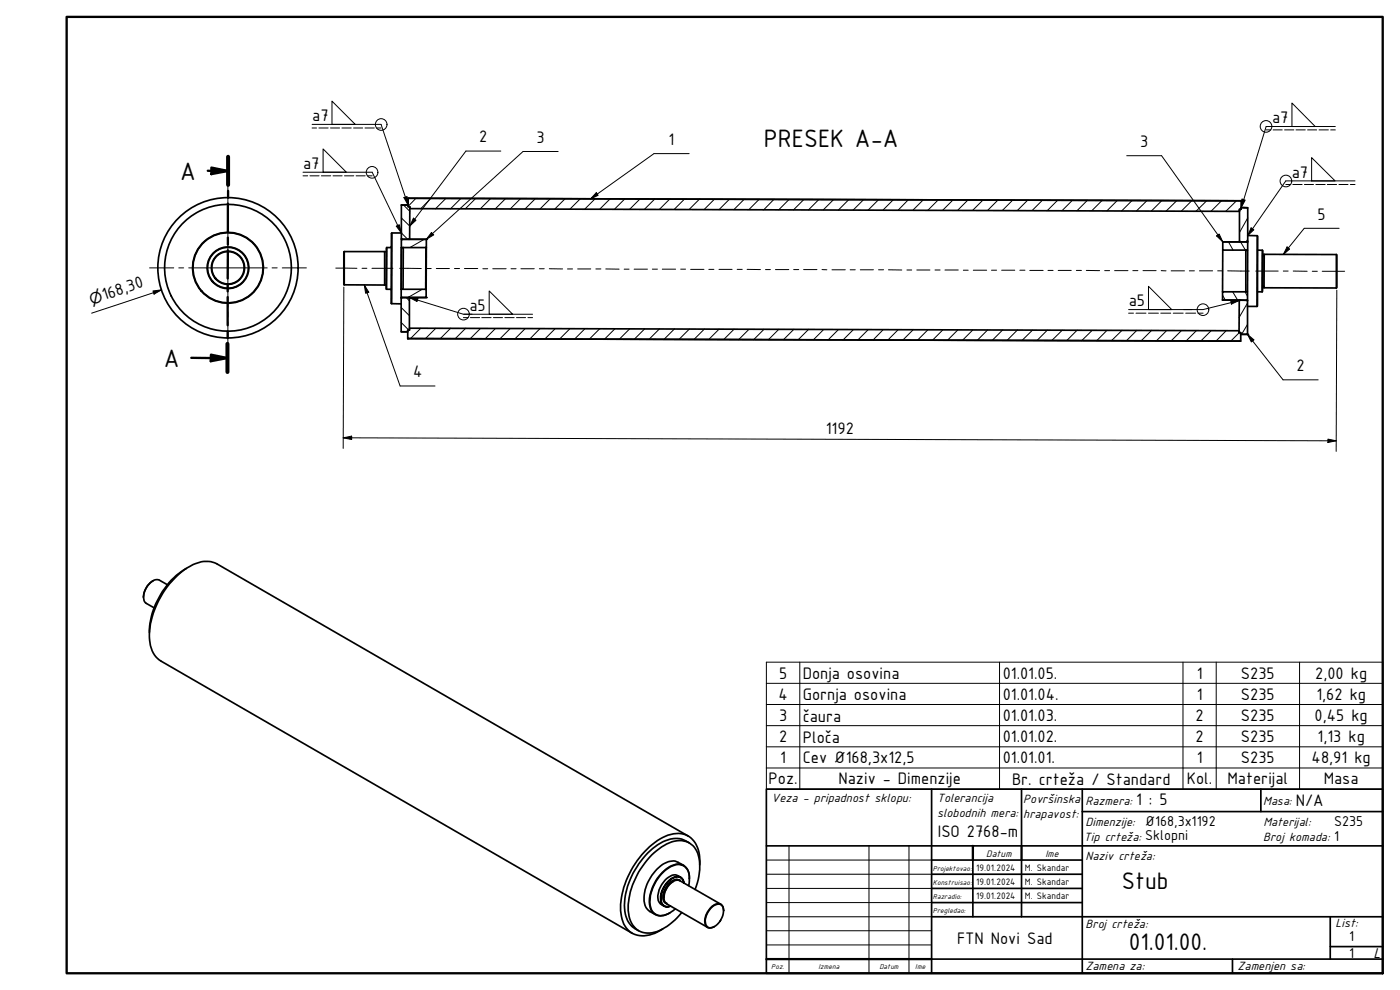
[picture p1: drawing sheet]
<svg xmlns="http://www.w3.org/2000/svg" width="420mm" height="297mm" viewBox="0 0 420 297" stroke-linecap="round" stroke-linejoin="round" font-family="sans-serif">
<!-- layer: Hatch (ISO) -->
<g fill="none" stroke="#000" stroke-width=".3">
<path d="M124.8 59.5l-2.3 2.4M129.3 59.5l-3.1 3.2M133.8 59.5l-3.1 3.2M138.3 59.5l-3.1 3.2M142.7 59.5l-3.1 3.2M147.3 59.5l-3.2 3.2M151.7 59.6l-3.1 3.1M156.2 59.6l-3.1 3.1M160.7 59.6l-3.2 3.1M165.2 59.6l-3.1 3.1M169.6 59.6l-3.1 3.1M174.1 59.7l-3.1 3.1"/>
<path d="M178.6 59.7l-3.1 3.1M183.1 59.7l-3.1 3.1M187.5 59.7l-3.1 3.1M192 59.7l-3.1 3.2M196.5 59.7l-3.1 3.2M201 59.7l-3.1 3.2M205.4 59.7l-3.1 3.2M209.9 59.7l-3.1 3.2M214.4 59.8l-3.1 3.1M218.9 59.8l-3.1 3.1M223.3 59.8l-3.1 3.1M227.8 59.8l-3.1 3.1"/>
<path d="M232.3 59.8l-3.1 3.2M236.8 59.9l-3.1 3.1M241.2 59.9l-3.1 3.1M245.7 59.9l-3.1 3.1M250.2 59.9l-3.1 3.1M254.7 59.9l-3.1 3.1M259.1 59.9l-3.1 3.1M263.7 59.9l-3.2 3.1M268.1 59.9l-3.1 3.1M272.6 59.9l-3.1 3.2M277.1 60l-3.2 3.1M281.6 60l-3.2 3.1"/>
<path d="M286 60l-3.1 3.1M290.5 60l-3.1 3.1M120.5 69.9l1.9 1.9M120.5 65.4l2.5 2.5M121 71.8l-.5 .3M121.1 61.5l1.9 1.9M127.3 71.8l-4.3 2.5M295 60.1l-3.2 3.1M299.5 60.1l-3.1 3.1M303.9 60.1l-3.1 3.1M308.4 60.1l-3.1 3.1M312.9 60.1l-3.1 3.1"/>
<path d="M317.4 60.1l-3.1 3.1M321.8 60.1l-3.1 3.1M326.3 60.1l-3.1 3.1M330.8 60.1l-3.1 3.1M335.3 60.2l-3.1 3.1M339.7 60.2l-3.1 3.1M344.2 60.2l-3.1 3.1M348.7 60.2l-3.1 3.1M353.2 60.2l-3.2 3.1M357.6 60.2l-3.1 3.2M362.1 60.2l-3.1 3.2M366.6 60.2l-3.1 3.2"/>
<path d="M368.7 72.6l1.4 2.4M371.1 60.2l-3.2 3.2M372.3 62.8l-.3 .6M372.3 72.6l1.5 2.4M372.6 62.3l-.1 .2M374.5 65.4l-2.5 4.4M374.5 71.7l-.5 .9M120.4 86.8h.1M120.4 96.8l2.3 2.2M120.4 92.3l2.5 2.4M121.9 89.3l1 1M126.3 98.5l-3.1 3.1"/>
<path d="M126.7 86.8l-4.3 2.5M130.8 98.5l-3.1 3.1M135.3 98.5l-3.2 3.1M139.8 98.5l-3.1 3.1M144.2 98.5l-3.1 3.1M148.7 98.5l-3.1 3.1M153.2 98.5l-3.1 3.1M157.7 98.5l-3.1 3.1M162.1 98.5l-3.1 3.2M166.6 98.6l-3.1 3.1M171.1 98.6l-3.1 3.1M175.6 98.6l-3.1 3.1"/>
<path d="M180 98.6l-3.1 3.1M184.5 98.7l-3.1 3.1M189 98.7l-3.1 3.1M193.5 98.7l-3.1 3.1M197.9 98.7l-3.1 3.1M202.4 98.7l-3.1 3.1M206.9 98.7l-3.1 3.1M211.4 98.7l-3.1 3.1M215.8 98.7l-3.1 3.1M220.3 98.7l-3.1 3.1M224.8 98.8l-3.1 3.1M229.3 98.8l-3.1 3.1"/>
<path d="M233.7 98.8l-3.1 3.1M238.3 98.8l-3.2 3.1M242.7 98.8l-3.1 3.1M247.2 98.9l-3.1 3.1M251.7 98.9l-3.2 3.1M256.2 98.9l-3.2 3.1M260.6 98.9l-3.1 3.1M265.1 98.9l-3.1 3.1M269.6 98.9l-3.2 3.1M274.1 98.9l-3.1 3.1M278.5 98.9l-3.1 3.1M283 98.9l-3.1 3.1"/>
<path d="M287.5 99l-3.1 3.1M292 99l-3.1 3.1M296.4 99l-3.1 3.1M300.9 99l-3.1 3.1M305.4 99l-3.1 3.1M309.9 99l-3.2 3.2M314.3 99l-3.1 3.2M318.8 99l-3.1 3.2M323.3 99l-3.1 3.2M327.8 99.1l-3.2 3.1M332.2 99.1l-3.1 3.1M336.7 99.1l-3.1 3.1"/>
<path d="M341.2 99.1l-3.1 3.1M345.6 99.1l-3.1 3.1M350.1 99.2l-3.1 3.1M354.6 99.2l-3.1 3.1M359.1 99.2l-3.1 3.1M363.5 99.2l-3.1 3.1M366.9 88.6l.8 1.4M368 99.2l-3.1 3.1M370 87.6l1.4 2.4M371.9 99.8l-2.5 2.5M373.6 87.6l.8 1.3M374.4 90.9l-2.5 4.4"/>
<path d="M374.4 97.3l-1.8 3"/>
</g>
<!-- layer: Visible (ISO) -->
<g fill="none" stroke="#000" stroke-width=".51">
<path d="M122.5 59.5l250 .7v2.6h-.5v.6l-249-.8v-.6h-.5zM122.5 59.5l250 .7M103.3 75.5h12.1v10h-12.1M103.3 75.5v10M115.5 75.5h.4M116.1 74.3l-.1 12.5M116.1 74.3h1.1M117.4 74l-.2 .2M117.5 70l.1-.1-.1 21.2zM117.6 69.9h2.9M120.5 71.8h7.5v2.5h-7.5M120.5 69.9v-8.4h2v.5h.5l-.1 9.6-.2 .2h-2l-.2-.2"/>
<path d="M120.5 69.9l-.1 21.3M120.5 74.3l-.1 12.5M120.5 61.5h2M120.5 74.3h.5v12.5h-.6M122.9 71.6v.2M127.8 74.3v12.5zM128 74.3v.1M367 72.6h5.2M367 75l-.1 12.6M372 72.3v.3M372.5 62.3h2M373.9 75.1h.4"/>
<path d="M373.9 75v12.6h.4h-7.4v2.4M374.2 72.6h.3h-7.5v2.4h7.4M374.5 70.7l-.1 21.2M374.5 70.7v-8.4h-2v.5h-.5v9.5l.2 .3h2M374.5 70.7h2.8M374.5 72.3l-.3 .3M377.3 70.7v21.2M377.4 75l1.4 .1M378.8 75.1v12.5M379 76.3l-.1 10M379 76.8h.4M401.1 76.4v10"/>
<path d="M401.1 76.4l-21.7-.1-.1 10 21.8 .1M115.9 85.5h-.5M116 86.8h1.2l.2 .2M117.5 91.1l2.9 .1M120.4 86.8h7.5v2.5h-7.5h.2M120.4 99.6h2M120.6 89.3h2.1l.2 .2v9.5h-.5v.6h-2v-8.4M120.6 89.3l-.2 .2M122.7 89.3h5.2M122.9 98.5l249 .7v.6h.5v2.5l-250-.7v-2.6h.5zM122.9 89.3v.2M127.9 86.7v.1"/>
<path d="M366.9 90l7.5 .1h-.3M366.9 90h5.3M371.9 90v.3M374.4 90.3l-.3-.2-1.9-.1-.3 .3v9.5h.5v.5h2v-8.4M374.4 91.9h2.9M377.4 87.6h1.4M379 85.9h.3M122.4 101.6l250 .7M372.4 100.3h2M45.9 174.3a5.9 5.9 0 0 0-2.8 4.9M50.2 175.4l-2.3-1.3a2.98 2.98 0 0 0-3.6 1.6 4.5 4.5 0 0 0-.7 5.1l2.6 1.6M55.9 170.5a23.6 23.6 0 0 0-11.1 19.2"/>
<path d="M205.2 259.6l-1.7-.9a5.1 5.1 0 0 0-5.8 1.6 12.1 12.1 0 0 0-4.2 11.2l.5 1a5.6 5.6 0 0 0 2.7 1.9M206.6 250.9l-141.4-81.7a8.4 8.4 0 0 0-8.9 1.1 26.4 26.4 0 0 0-11.5 20.8 8.2 8.2 0 0 0 3.5 7.3l141.4 81.6M206.9 252.9a7.6 7.6 0 0 0-8.8 .1 23 23 0 0 0-10.6 20.4 6.9 6.9 0 0 0 4.1 5.9M210 259.5a8.8 8.8 0 0 0-3.8-8.8 9.1 9.1 0 0 0-8.9 1.5 26.3 26.3 0 0 0-11.1 21 7.3 7.3 0 0 0 5.1 7.4 9.8 9.8 0 0 0 7.6-1.9M200.7 264.2a2.7 2.7 0 0 1 4.2-.4l.3 1.1a2.15 2.15 0 0 0-1.5-1.8 2.15 2.15 0 0 0-2.2 .7 6.9 6.9 0 0 0-2.9 7.1 1.81 1.81 0 0 0 2.6 .9 2.08 2.08 0 0 1-2.3-.2 2.08 2.08 0 0 1-.7-2.2 7.6 7.6 0 0 1 2.5-5.2zM202.1 264.4a5.8 5.8 0 0 0-2.8 5M203.8 264.1a3.3 3.3 0 0 0-3.8 2.1 4 4 0 0 0-.4 4.6l.2 .2M204 264.2a2.75 2.75 0 0 0-3.5 1.3 4.5 4.5 0 0 0-1 5.2l.5 .4M204.3 263.2a3.1 3.1 0 0 0-4.5 .7 6.7 6.7 0 0 0-2.1 6.7l.5 .6 1.1 .6M206.7 265.7a5.4 5.4 0 0 0-1.5-5.9 4.6 4.6 0 0 0-5.2 1 12.6 12.6 0 0 0-4.8 11.2 3.4 3.4 0 0 0 5.2 2.2l2.3-1.5M206.9 263.6a3.6 3.6 0 0 0-1.6-3.8 3.6 3.6 0 0 0-4.2 .2 13 13 0 0 0-6.2 11.4 3.4 3.4 0 0 0 5.4 2.8l.7-.3M208.6 266.9a14.5 14.5 0 0 0 .2-12.1 6.3 6.3 0 0 0-8.7-1.6 23.1 23.1 0 0 0-11.6 20 6.3 6.3 0 0 0 6.4 6.8 15.1 15.1 0 0 0 9.7-6.2"/>
<path d="M213.2 272.6a2.28 2.28 0 0 1 3.7-.6 5.1 5.1 0 0 1-4 6.4 2.4 2.4 0 0 1-1-3.5zM216.3 271.3l-12.2-7a2.98 2.98 0 0 0-3.6 1.6 4.5 4.5 0 0 0-.7 5.1l12.5 7.2M217.2 273.2a1.78 1.78 0 0 0-1-2 1.78 1.78 0 0 0-2.1 .5 5.4 5.4 0 0 0-2.3 6 1.68 1.68 0 0 0 2.6 .3"/>
<circle cx="68.4" cy="80.3" r="21.1"/>
<circle cx="68.4" cy="80.3" r="4.9"/>
<circle cx="68.4" cy="80.3" r="5"/>
<circle cx="68.4" cy="80.3" r="6.1"/>
<circle cx="68.4" cy="80.3" r="6.3"/>
<circle cx="68.4" cy="80.3" r="10.5"/>
<circle cx="68.4" cy="80.3" r="10.6"/>
<circle cx="68.4" cy="80.3" r="19"/>
</g>
<g fill="#000">
<circle cx="122.5" cy="59.5" r=".25"/>
<circle cx="120.5" cy="61.5" r=".25"/>
<circle cx="128" cy="71.8" r=".25"/>
<circle cx="367" cy="72.6" r=".25"/>
<circle cx="372.5" cy="60.2" r=".25"/>
<circle cx="379" cy="76.3" r=".25"/>
<circle cx="127.9" cy="89.3" r=".25"/>
<circle cx="366.9" cy="90" r=".25"/>
<circle cx="122.4" cy="101.6" r=".25"/>
<circle cx="374.4" cy="100.3" r=".25"/>
<circle cx="199.8" cy="271" r=".25"/>
<circle cx="203.8" cy="264.1" r=".25"/>
</g>
<!-- layer: Section Line (ISO) -->
<g fill="none" stroke="#000" stroke-width=".7">
<path d="M62.4 51.2l6.1 .1M63.4 50.3l5.1 1-5.1 .9zM68.5 47v8.5M68.5 57.3v2.1M68.4 61.1v8.4M68.4 71.3v2.1M68.4 75.1l-.1 8.5M68.3 85.3v2.1M68.3 89.1v8.5M68.3 99.4v2.1M57.4 107.4h10.9M63.3 106.4l5 1-5.1 1z"/>
<path d="M68.3 103.2v8.4"/>
</g>
<path d="M68.5 47v8.5M68.3 103.2v8.4" fill="none" stroke="#000" stroke-width="1.2"/>
<g fill="#000">
<path d="M63.4 50.3l5.1 1-5.1 .9z" fill-rule="evenodd"/>
<path d="M63.3 106.4l5 1-5.1 1z" fill-rule="evenodd"/>
</g>
<!-- layer: Symbol (ISO) -->
<g fill="none" stroke="#000" stroke-width=".3">
<path d="M93.7 37.3h20.7l8.1 24.2M93.7 38.4h1.3M95.7 38.4h2.8M99.2 38.4h2.7M99.6 30.3l7 7h-7zM102.6 38.4h2.8M106.1 38.4h2.7M109.5 38.4h2.8M113 38.4h1.4M380 39h1.4M382.1 39h2.7M385.5 39h2.8"/>
<path d="M387.7 30.9l7 7.1h-7zM388.9 39h2.8M392.4 39h2.8M395.9 39h2.8M399.4 39h1.3M400.7 38h-20.7l-7.5 24.3M90.9 51.7h20.8l8.8 18.2M90.9 52.8h1.4M93 52.8h2.8M96.5 52.8h2.8M97 44.7l6.9 7h-6.9zM99.9 52.8h2.8"/>
<path d="M103.4 52.8h2.8M106.9 52.8h2.7M110.3 52.8h1.4M121.2 59.3l1-.3 .3 2.5zM150.3 45.3h-10.5l-16.8 22.5M167.5 45.5h-10.5l-29 26.3M178.9 57.8l.6 .8-2.3 1.1zM206.8 46.1h-10.5l-19.1 13.6M338.1 46.7h10.5l18.4 25.9M372.7 59.7l1 .4-1.2 2.2zM385.9 55.4h1.4M388 55.4h2.8"/>
<path d="M391.5 55.4h2.7M393.6 47.3l7.1 7h-7.1zM394.9 55.4h2.8M398.3 55.4h2.8M401.8 55.4h2.8M405.3 55.4h1.4M406.7 54.3h-20.8l-11.4 16.4M118.9 67.9l.9-.5 .7 2.5zM124.1 65.5l.7 .6-1.8 1.7zM129.5 69.8l.7 .7-2.2 1.3zM365.1 70.8l.8-.6 1.1 2.4zM375.5 68.4l.8 .5-1.8 1.8z"/>
<path d="M386.3 74.1l.7 .6-1.9 1.7zM401.9 68.5h-10.5l-6.3 7.9M109.3 85.5l1.4 2.2-1 .3zM109.3 85.5l10.8 30.3h10.5M122.9 89.3l2.5 .2-.2 1zM122.9 89.3l16.2 5h2.6M139.1 95.3h1.4M139.2 94.3h20.6M141.2 95.3h2.8M144.6 95.3h2.8M146.8 87.3l7.1 7h-7.1zM148.1 95.3h2.7"/>
<path d="M151.5 95.3h2.8M155 95.3h2.7M158.4 95.3h1.4M338.7 94h1.5M338.7 92.9h19M340.9 94h3M344.7 85.9l7 7h-7zM344.7 94h3M348.4 94h2.9M352.1 94h3M355.9 94h2.9M359.5 94h1.6"/>
<path d="M369.4 90.3l2.5-.1-2.3 1zM371.9 90.2l-10.8 2.7h-5.9M374.4 100.3l1.9 1.7-.8 .6zM374.4 100.3l10.7 13.7h10.5M240 198.7v38.1M300 198.7v38.1M355 198.7v38.1M365 198.7v38.1M390 198.7v38.1M230 205h185M230 211.4h185M230 217.7h185"/>
<path d="M230 230.4h185v-31.7h-185v38.1h185v-6.4M230 224.1h185"/>
<circle cx="114.4" cy="37.4" r="1.75"/>
<circle cx="380" cy="37.9" r="1.75"/>
<circle cx="111.7" cy="51.7" r="1.75"/>
<circle cx="385.9" cy="54.3" r="1.75"/>
<circle cx="139.1" cy="94.3" r="1.75"/>
<circle cx="361" cy="92.9" r="1.75"/>
</g>
<!-- layer: Title (ISO) -->
<g fill="none" stroke="#000" stroke-width=".51">
<path d="M230 236.8h185v55.2h-185zM279.6 236.8v55.2M306.6 236.8v17M324.8 236.8v55.2M378.4 236.8v6.7M230 253.8h185M279.6 258h45.2M292 258v17.1M306.6 258v17.1M324.8 243.5h90.2M279.6 262.3h45.2M279.6 266.6h45.2"/>
<path d="M279.6 270.8h45.2M279.6 275.1h135.4M399.2 275.1v12.7M279.6 287.8h135.4M369.9 287.8v4.2M399.2 284h15.8"/>
</g>
<path d="M292 253.8v4.2M306.6 253.8v4.2M230 287.8h49.6" fill="none" stroke="#000" stroke-width=".7"/>
<path d="M230 258h49.6M236.8 253.8v38.2M260.8 253.8v38.2M272.8 253.8v38.2M230 262.3h49.6M230 266.6h49.6M230 270.8h49.6M230 275.1h49.6M230 279.3h49.6M230 283.5h49.6" fill="none" stroke="#000" stroke-width=".3"/>
<!-- layer: Border (ISO) -->
<path d="M20 5.1h395v286.9h-395z" fill="none" stroke="#000" stroke-width=".7"/>
<!-- layer: Center Mark (ISO) -->
<path d="M68.4 55.3v8.8M68.4 65.6v1.5M68.4 68.6v23.5M44.9 80.4h7.2M53.7 80.4h1.4M56.6 80.4h23.6M68.4 93.6v1.5M68.4 96.6v7.3M81.7 80.4h1.5M84.7 80.4h7.2" fill="none" stroke="#000" stroke-width=".3"/>
<!-- layer: Dimension (ISO) -->
<path d="M45.9 87.3l2.6-.3-2.3 1.3zM48.5 87l-21 7M103.2 86.2l-.2 48.3M401.2 87l-.2 48.4M103 131.4l2.5-.5v1zM103 131.4l298 .9M398.5 131.7l2.5 .6-2.5 .5z" fill="none" stroke="#000" stroke-width=".3"/>
<g fill="#000">
<path d="M45.9 87.3l2.6-.3-2.3 1.3z" fill-rule="evenodd"/>
<path d="M103 131.4l2.5-.5v1z" fill-rule="evenodd"/>
<path d="M398.5 131.7l2.5 .6-2.5 .5z" fill-rule="evenodd"/>
</g>
<!-- layer: Centerline (ISO) -->
<g fill="none" stroke="#000" stroke-width=".3">
<path d="M100.8 80.4l6.3 .1M108.6 80.5h1.5M111.6 80.5h6.3M120 80.5l6.4 .1M127.9 80.6h1.5M130.9 80.6h4M136.4 80.6h1.5M139.4 80.6h4M144.9 80.6h1.5M147.9 80.6h4M153.4 80.6h1.5M156.3 80.6h4"/>
<path d="M161.9 80.6h1.4M164.8 80.6l4 .1M170.3 80.7h1.5M173.4 80.7h3.9M178.8 80.7h1.5M181.8 80.7l4 .1M187.3 80.8h1.5M190.3 80.8h4M195.8 80.8h1.5M198.8 80.8h4M204.3 80.8h1.4M207.3 80.8h4"/>
<path d="M212.7 80.8h1.5M215.8 80.8h3.9M221.2 80.8h1.6M224.2 80.8l4 .1M229.7 80.9h1.5M232.7 80.9h4M238.2 80.9h1.5M241.2 80.9h4M246.7 80.9h1.5M249.7 80.9h4M255.1 80.9h1.6M258.2 80.9h3.9"/>
<path d="M263.7 80.9h1.5M266.6 80.9l4 .1M272.2 81h1.4M275.1 81h4M280.6 81h1.5M283.6 81h4M289.1 81.1h1.5M292.1 81.1h4M297.6 81.1h1.5M300.6 81.1h3.9M306.1 81.1h1.5M309.1 81.1h4"/>
<path d="M314.5 81.1h1.5M317.6 81.1h3.9M323 81.1h1.5M326 81.1l4 .1M331.5 81.2h1.5M334.5 81.2h4M340 81.2h1.5M343 81.2h4M348.5 81.2l1.4 .1M351.5 81.3h4M356.9 81.3h1.6M360 81.3h3.9"/>
<path d="M365.4 81.3h1.6M368.4 81.3h6.5M376.9 81.3h6.7M385.1 81.3h1.5M388.1 81.3l4.2 .1M393.8 81.4h1.6M396.8 81.4h6.7"/>
</g>
<!-- layer: Symbol (ISO) -->
<g fill="#000">
<path d="M121.2 59.3l1-.3 .3 2.5z" fill-rule="evenodd"/>
<path d="M178.9 57.8l.6 .8-2.3 1.1z" fill-rule="evenodd"/>
<path d="M372.7 59.7l1 .4-1.2 2.2z" fill-rule="evenodd"/>
<path d="M118.9 67.9l.9-.5 .7 2.5z" fill-rule="evenodd"/>
<path d="M124.1 65.5l.7 .6-1.8 1.7z" fill-rule="evenodd"/>
<path d="M129.5 69.8l.7 .7-2.2 1.3z" fill-rule="evenodd"/>
<path d="M365.1 70.8l.8-.6 1.1 2.4z" fill-rule="evenodd"/>
<path d="M375.5 68.4l.8 .5-1.8 1.8z" fill-rule="evenodd"/>
<path d="M386.3 74.1l.7 .6-1.9 1.7z" fill-rule="evenodd"/>
<path d="M109.3 85.5l1.4 2.2-1 .3z" fill-rule="evenodd"/>
<path d="M122.9 89.3l2.5 .2-.2 1z" fill-rule="evenodd"/>
<path d="M369.4 90.3l2.5-.1-2.3 1z" fill-rule="evenodd"/>
<path d="M374.4 100.3l1.9 1.7-.8 .6z" fill-rule="evenodd"/>
</g>
<g font-size="8.1">
<text x="229.2" y="44">PRESEK A-A</text>
<text x="54.1" y="53.9">A</text>
<text x="49.2" y="110">A</text>
</g>
<g font-size="7.7">
<text x="336.7" y="266.7">Stub</text>
<text x="338.8" y="285">01.01.00.</text>
</g>
<g font-size="5.4">
<text x="93.7" y="36.3">a7</text>
<text x="381.8" y="36.9">a7</text>
<text x="143.8" y="42.7">2</text>
<text x="161" y="42.8">3</text>
<text x="200.7" y="43.5">1</text>
<text x="342.1" y="44.1">3</text>
<text x="91" y="50.7">a7</text>
<text x="387.7" y="53.3">a7</text>
<text x="395.4" y="65.9">5</text>
<text x="31.2" y="90.2" transform="rotate(-18 31.2 90.2)">168,30</text>
<text x="140.9" y="93.2">a5</text>
<text x="338.8" y="91.9">a5</text>
<text x="124" y="113.2">4</text>
<text x="389.1" y="111.4">2</text>
<text x="247.8" y="130.2">1192</text>
<text x="233.8" y="203.6">5</text>
<text x="240.9" y="203.6">Donja osovina</text>
<text x="300.9" y="203.6">01.01.05.</text>
<text x="359.2" y="203.6">1</text>
<text x="372.4" y="203.6">S235</text>
<text x="394.7" y="203.6">2,00 kg</text>
<text x="233.6" y="210">4</text>
<text x="240.9" y="210">Gornja osovina</text>
<text x="300.9" y="210">01.01.04.</text>
<text x="359.2" y="210">1</text>
<text x="372.4" y="210">S235</text>
<text x="395.1" y="210">1,62 kg</text>
<text x="233.8" y="216.3">3</text>
<text x="240.9" y="216.5">čaura</text>
<text x="300.9" y="216.3">01.01.03.</text>
<text x="358.8" y="216.3">2</text>
<text x="372.4" y="216.3">S235</text>
<text x="394.5" y="216.3">0,45 kg</text>
<text x="233.8" y="222.7">2</text>
<text x="240.9" y="222.9">Ploča</text>
<text x="300.9" y="222.7">01.01.02.</text>
<text x="358.8" y="222.7">2</text>
<text x="372.4" y="222.7">S235</text>
<text x="395.4" y="222.7">1,13 kg</text>
<text x="234.1" y="229">1</text>
<text x="240.9" y="229">Cev Ø168,3x12,5</text>
<text x="300.9" y="229">01.01.01.</text>
<text x="359.2" y="229">1</text>
<text x="372.4" y="229">S235</text>
<text x="393.6" y="229">48,91 kg</text>
<text x="230.6" y="235.4">Poz.</text>
<text x="251.7" y="235.4">Naziv - Dimenzije</text>
<text x="303.7" y="235.5">Br. crteža / Standard</text>
<text x="356.2" y="235.4">Kol.</text>
<text x="368.4" y="235.4">Materijal</text>
<text x="397.3" y="235.4">Masa</text>
<text x="340.9" y="241.5">1 : 5</text>
<text x="388.9" y="241.9">N/A</text>
<text x="281.4" y="251">ISO 2768-m</text>
<text x="287.2" y="283.2">FTN Novi Sad</text>
</g>
<g font-size="4.6">
<text x="27.5" y="91.4" transform="rotate(-18 27.5 91.4)">⌀</text>
<text x="343.7" y="247.8">Ø168,3x1192</text>
<text x="400.4" y="247.8">S235</text>
<text x="343.7" y="252.1">Sklopni</text>
<text x="400.4" y="252.3">1</text>
<text x="404.9" y="287.5">1</text>
<text x="404.9" y="282.4">1</text>
<text x="412.2" y="287.5">L</text>
</g>
<g font-size="3.9">
<text x="231.6" y="240.8">Veza - pripadnost sklopu:</text>
<text x="281.2" y="240.8">Tolerancija</text>
<text x="281.2" y="245.2">slobodnih mera:</text>
<text x="307.1" y="240.8">Površinska</text>
<text x="307.1" y="245.3">hrapavost:</text>
<text x="325.8" y="241.5">Razmera:</text>
<text x="379.1" y="241.5">Masa:</text>
<text x="325.8" y="247.8">Dimenzije:</text>
<text x="379.2" y="247.7">Materijal:</text>
<text x="325.3" y="252.5">Tip crteža:</text>
<text x="325.8" y="257.9">Naziv crteža:</text>
<text x="379.1" y="252.3">Broj komada:</text>
<text x="325.8" y="278.3">Broj crteža:</text>
<text x="400.8" y="278.1">List:</text>
<text x="325.8" y="291.1">Zamena za:</text>
<text x="371.4" y="291.1">Zamenjen sa:</text>
</g>
<g font-size="3">
<text x="296" y="257">Datum</text>
<text x="313.8" y="257">Ime</text>
<text x="293" y="261.3">19.01.2024</text>
<text x="307.6" y="261.3">M. Skandar</text>
<text x="293" y="265.5">19.01.2024</text>
<text x="293" y="269.8">19.01.2024</text>
<text x="307.6" y="265.5">M. Skandar</text>
<text x="307.6" y="269.8">M. Skandar</text>
</g>
<g font-size="2.3">
<text x="280" y="261.4">Projektovao:</text>
<text x="280" y="265.5">Konstruisao:</text>
<text x="280" y="269.8">Razradio:</text>
<text x="280" y="274.1">Pregledao:</text>
<text x="231.5" y="290.7">Poz.</text>
<text x="245.7" y="290.7">Izmena</text>
<text x="263.9" y="290.7">Datum</text>
<text x="274.7" y="290.7">Ime</text>
</g>
</svg>
